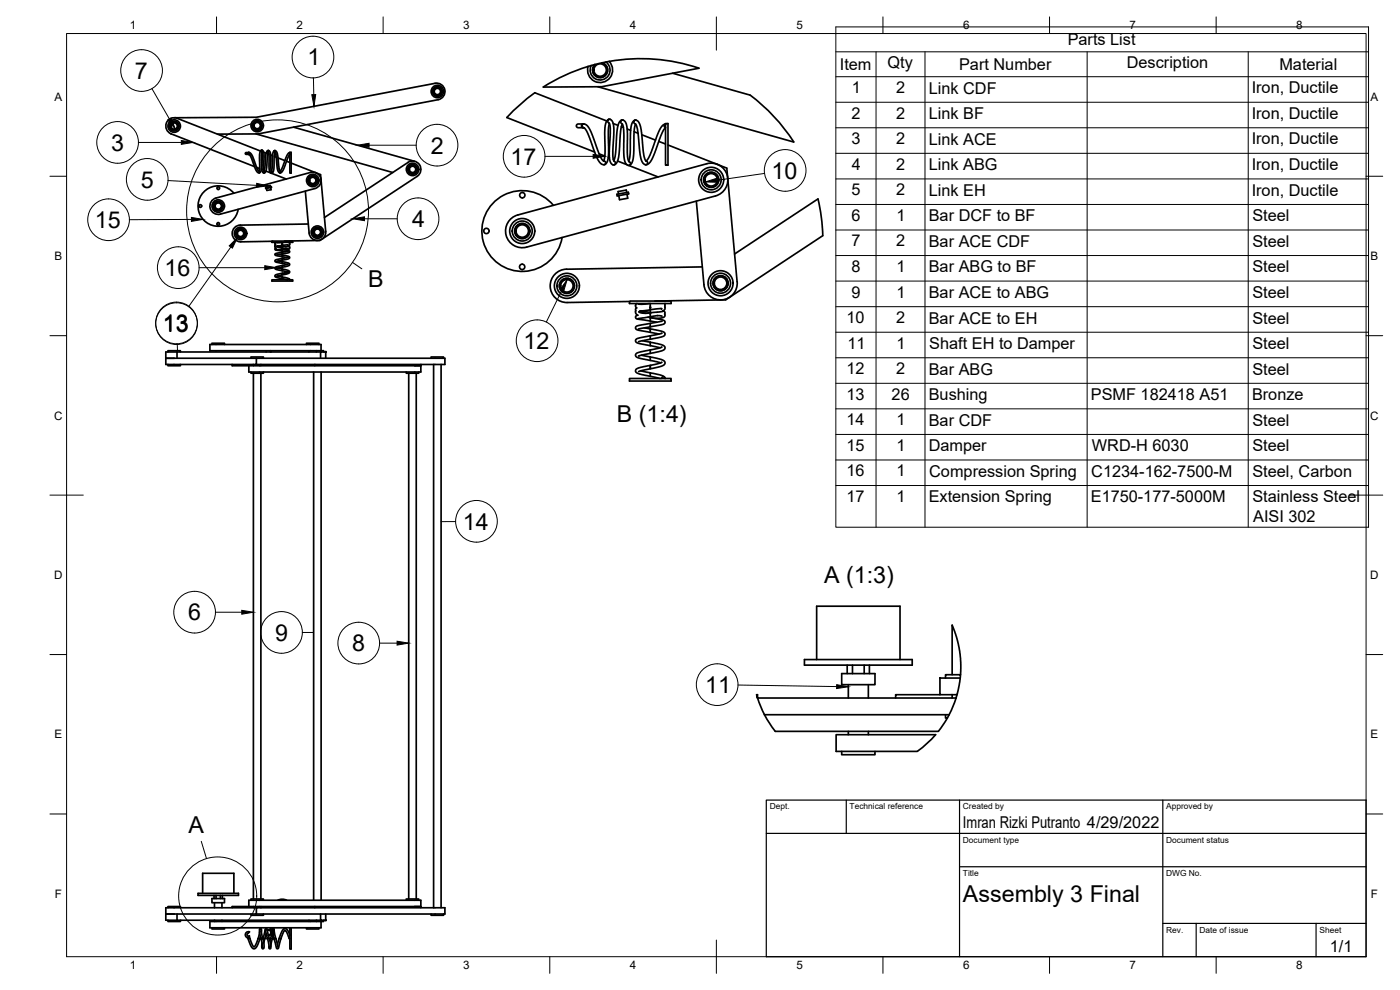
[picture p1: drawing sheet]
<svg xmlns="http://www.w3.org/2000/svg" width="420mm" height="297mm" viewBox="0 0 420 297" stroke-linecap="round" stroke-linejoin="round" font-family="sans-serif">
<!-- layer: Visible -->
<g fill="none" stroke="#000" stroke-width=".51">
<path d="M178.5 19.4l-2 .5M180.7 18.8l-2.2 .6M180.7 18.9a2.25 2.25 0 0 1 1.4 3.1 2.25 2.25 0 0 1-3.3 .8 2.25 2.25 0 0 1-.3-3.4M181.9 18.6a3 3 0 0 1 .7 4.1 3 3 0 0 1-4 .9 3 3 0 0 1-1.2-3.9M181.9 18.6l-1.2 .2M182.8 18.4l-.9 .2M182.8 18.4a54.6 54.6 0 0 1 27 2.1l-29.2 5.5-17.6 .1a53.8 53.8 0 0 1 13.5-6.2M182.8 18.4a3.8 3.8 0 0 1-1.8 6.3 3.8 3.8 0 0 1-4.5-4.7M52.2 35.3l24.7-.1 53.7-10.2a2.51 2.51 0 0 1 2.9 2 2.51 2.51 0 0 1-2 2.9l-54.1 10.3h-12.1M88.1 38.1l36.4 10.3M160.5 27.8l-4 3.2-4.4 4.3 26.4 10.3M160.5 27.8l21.6 8.5"/>
<path d="M173.1 37.4l2.2-.2 .6 .3 .7 .7 1.1 2.2 2.5 6.7 .5 .8 1 .7-.1 .7h-1l-1.1-1.3-3-7.8-.8-1.4-.5-.5-2-.1-.2-.4zM175 37.2a.58 .58 0 0 0-.5 .6 .58 .58 0 0 0 .5 .5M175.2 37.2a.56 .56 0 0 0-.6 .6 .56 .56 0 0 0 .6 .5M175.2 38.3h.1M175.2 37.2h.1M179.4 26l58.8 16.6a54.6 54.6 0 0 0-13.1-14.1M182.5 35.9l.5-.1 .6 .4 .5 1.5-.2 9 .3 1.5 .5 .7-.1 .4-.4 .2-.7-.4-.6-1.5 .3-9-.3-1.5-.5-.6zM182.7 35.8l-.7 .6-.4 1.6v7.8l-.1 1.5-.4 1M182.9 37.1l-.3 2.1-.1 8.1-.4 1.5-.7 .6M183.2 35.8h-.6l-.2 .5M184 37.1l1.5 .5M186.4 36.1l.6-.1 .5 .3 .6 1.6 .2 9 .3 1.3 .6 .8-.1 .4-.4 .2-.8-.4-.5-1.3-.2-2.8v-5.9l-.3-1.6-.6-.9z"/>
<path d="M186.5 38l.6 .3M186.6 36l-.8 .8-.5 1.4-.6 7.8-.5 2.2M186.8 37.3l-.6 2-.5 7.8-.6 1.7-.8 .7M187.1 36.1h-.6l-.2 .4M188.2 38.7l1.1 .4M190.3 39.5l1.2 .5M190.4 36.1l.4-.1 .7 .4 .7 1.6 1 8.4 .4 1.5 .8 .9-.4 .6-1-.4-.7-1.4-1-8.8-.3-1.2-.8-.8zM190.6 36.1l-.8 .6-.4 1.5-.3 8.1-.4 2.1M190.8 37.3l-.5 2-.3 8.3-.5 1.5-.7 .5M190.9 36.1h-.5l-.2 .5M199.7 38.4l-.6 .7-.7 1.5-2.7 7.1-.9 1.3-1 .4M199.7 37.1h.8v12.5h-.8z"/>
<path d="M199.7 38.3l-.4-.5 .4-.6-.8 .4-.7 .9-3.2 8.1-1.1 1.7M201.9 22l23.1 6.5M51.3 40.1l25.1 9.9M51.3 40.1a2.51 2.51 0 0 1-1.4-3.2 2.51 2.51 0 0 1 3.2-1.4l25.1 9.8M51.3 40.1l.1 .1M70.2 58a6.1 6.1 0 0 0-9.6 .2 6.1 6.1 0 0 0 2.5 9.2 6.1 6.1 0 0 0 8.4-4.6M73.7 45.9l1.2-.1 .6 .6 1.6 4.1 .4 .6 .5 .4-.1 .3-.6-.1-.5-.7-1.8-4.4-.3-.3h-1zM74.6 45.7l-.2 .3 .2 .3M74.7 46.3h.1M74.7 45.7h.1M74.7 45.7l-.3 .3 .3 .3M76.8 40.2l41.1 11.6"/>
<path d="M77 50.2l.9 .4M78.4 50.8h.2M78.4 45.1l.6 .2 .2 .6-.1 4.8 .4 .9-.2 .3-.4-.2-.3-.6 .1-4.7-.4-1zM78.5 45.1l-.4 .4-.2 .7v3.9l-.2 1.2M78.6 45.7l-.2 5-.2 .8-.3 .4M78.7 45.1l-.4 .2M79.1 45.7l.8 .3M79.2 51.1h.1M79.7 56.3l1.7-.3 .1 .2-1.7 .4zM79.8 51.3l1.4 .6M80.3 45.3l.3-.1 .3 .2 .3 .8 .1 4.2 .1 .8 .3 .4-.2 .4-.4-.3-.3-.8-.1-4.2zM80.4 46.2l.3 .1"/>
<path d="M80.5 45.2l-.4 .3-.3 .8-.3 3.9-.3 1.1M80.5 45.8l-.3 1.1-.2 3.8-.3 .8-.4 .4M80.7 45.2l-.4 .2M81.2 56.1l-.1-.4-1.2 .2v.4M81.2 56.3l.1 .6-1.2 .2-.1-.6M81.2 46.5l.6 .2M81.5 52l4.4 1.7M82.3 46.9l.6 .3M82.3 45.3h.5l.4 .7 .6 4.6 .5 1-.2 .3-.4-.2-.4-.8-.5-4.3-.6-1.1zM82.4 45.2l-.4 .4-.2 .7-.1 3.9-.2 1.1M82.5 45.8l-.2 .9-.1 4.2-.3 .8-.3 .3M82.6 45.2l-.4 .3"/>
<path d="M83.4 47.4l2.1 .8M86 48.4l1 .4M87 45.8l-.9 .9-1.2 3.3-.8 1.3M87 46.3l-.7 1.3-1.4 3.6-.9 .7M87 45.7h.4v6.3h-.4zM87 45.8l-.2 .2 .2 .3M87.4 48.9l8.8 3.5 1.6 17a2.51 2.51 0 0 1-2.3 2.8 2.51 2.51 0 0 1-2.7-2.3M91.6 57.3l1.2 12.6M93.2 51.7a2.51 2.51 0 0 1 3.1 1.8 2.51 2.51 0 0 1-1.8 3.1l-28.4 7.6a2.51 2.51 0 0 1-3-1.7 2.51 2.51 0 0 1 1.7-3.1l28.4-7.7M122.4 48.8l-25 16.5M122.4 48.7a2.51 2.51 0 0 1 3.5 .7 2.51 2.51 0 0 1-.7 3.5M125.2 52.9l-29.2 19.2-10.6 .2"/>
<path d="M179.8 46.2l1.7 .6M182.5 47.2l.4 .2M184.1 47.8l.2 .1M185.1 58.3l3.4-.6 .2 .5-3.5 .6zM185.3 48.3l2.8 1.1M188.1 57.8l-.1-.8-2.5 .5 .1 .7M188.2 58.3l.2 1.2-2.5 .4-.2-1.2M188.7 49.6l8.8 3.5M192.6 40.4l4.1 1.6M197.7 42.4l2 .8M200.5 43.5l17.6 6.9 3.1 34.1M214.7 58.8l-56.7 15.3a5 5 0 0 1-6.1-3.5 5 5 0 0 1 3.5-6.1"/>
<path d="M214.7 58.8a5 5 0 0 0 3.6-6.2 5 5 0 0 0-6.2-3.5l-56.7 15.4M245.5 59.7l-25 16.5M245.5 59.7l.9 5 .5 6-29.1 19.3-21.3 .3M72.1 67.5a2.51 2.51 0 0 0-2.4 2.6 2.51 2.51 0 0 0 2.5 2.4l9.5-.1M81.7 72.3h6.1v.4h-6.2v-.3M82.7 72.7l-.2 .2 .2 .5-.2 .7 .3 .4-.3 .1 .1 .4 2.1 .3M83.2 73.9l1.5 .1M83.2 73.9l.9 .3M83.3 73.8l-.3 .2 1.7 .1M83.5 78.3l1.2 .2M83.8 76.4l.9 .1M84.4 74.7l.2 .1"/>
<path d="M84.6 72.7l-1.7 .1M84.7 72.7v.9l-1.6 .2M84.7 79.7v.5M84.7 79.7l-1.5 .3-.7 .4 .4 .4 1.8 .4M84.7 78.5v.5M84.7 78.5l1.8 .4 .4 .4-.4 .5-1.8 .4M84.7 79l1.5 .3M84.7 77.5v.6M84.7 78.1l-1.7 .3M84.7 77.5l-1.8 .4-.4 .3 .3 .4 1.9 .4M84.7 74.1v.6M84.7 74.7v.6"/>
<path d="M84.7 74.7l-1.8 .3M84.7 75.7v.5M84.7 75.3l1 .2M84.7 73.6v.1M84.7 73.7v.3M84.7 74l.2 .1M84.7 76.5v.5M84.7 76.5l1.7 .4 .5 .3-.3 .5-1.9 .4M84.7 77l1.3 .3M84.7 76.2l-1.8 .3M84.7 75.7l-2.2 .6 .3 .4 1.9 .3M84.7 72.7h.1"/>
<path d="M84.9 74.9l1.8 .3 .2 .4-.4 .3-1.8 .3M85.8 74.5l.7 .1M85.8 74.5l-1.1 .2M86.3 73.5h.1M86.4 73.5l-1.7 .1M86.5 79.2l-1.8 .5M86.5 77.1l-1.8 .4M86.5 75.3l-1.8 .4M86.6 73.9l-1.9 .2M86.9 72.7v.8l-.3 .3 .3 .2v.7l-.6 .2h-1.4M92.5 67.2l-20.4 .3M166.1 61.6a12.1 12.1 0 0 0-19.1 .5 12.1 12.1 0 0 0 5 18.4 12.1 12.1 0 0 0 16.7-9.2"/>
<path d="M209 60.4l2.3 25a5 5 0 0 0 5.4 4.6 5 5 0 0 0 4.5-5.5M81.6 84h6.2v.3h-6.2zM83 82.9l1.7-.4v-.5l-1.5 .3-.7 .4 .3 .5 1.9 .4M83.3 82.8l1.4 .3M83.4 80.5l1.3 .2M84.7 80.7v.5M84.7 80.2l-1.7 .4M84.7 83.1l1.8 .4 .5 .4-.3-.2-.3 .2M84.7 83.1v.5M84.7 83.6l1.5 .4M84.7 80.7l1.8 .5 .4 .3-.3 .5-1.9 .5v-.5l1.7-.5M84.7 81.2l1.6 .4"/>
<path d="M170 80.8a5 5 0 0 0-4.9 5 5 5 0 0 0 5.1 5M189.2 90.3h12.2v.8h-12.5v-.6M189.2 90.5l-19 .3M190.7 93.5l.2 .6 .5 .5-.6 .3 .2 .7 4.2 .7M190.7 91.7l.4 .7M191.1 92.4l-.4 .3v.8M191.2 91.1l-.3 .2-.2 .4M192.4 93.3l-.7 .3 1.4 .4 2.1-.1M192.5 93.4l2.7 .4M192.6 93.4l-.5 .1 1.7 .5M193.4 98.4l1.8 .3M194.5 95.2l.5 .1"/>
<path d="M194.9 91.1l-3.4 .1M195.2 91.1v1.8l-3.2 .4M195.2 93.9v1.1M195.2 95v1.3M195.2 95l-3.7 .6M195.2 97v1.1M195.2 96.3l1.9 .4M195.2 93.8h.3M195.2 98.7v1M195.2 98.7l3.3 .7 .8 .3 .3 .4-.1 .5-.6 .4-3.7 .8M195.2 99.7l2.6 .5M195.2 98.1l-3.6 .6"/>
<path d="M195.2 97l-3.7 .7-.8 .5 .1 .5 .6 .3 3.8 .7M195.4 95.3l3.7 .8 .4 .2 .1 .5-.6 .5-3.8 .8M197.3 94.7l1.4 .2M197.4 94.7l-2.2 .3M198.4 92.6l.2 .1M198.4 92.6l-2 .2a.99 .99 0 0 0-1.2 .4v.6M198.7 100l-3.5 .8M198.7 96.3l-3.5 .7M198.9 93.4l-3.7 .5M198.9 93.3l.6 .2v.7M199.5 94.2v.7l-.8 .5h-3.1M199.6 91.1v1.6l-.7 .6"/>
<path d="M210.8 80.1l-40.8 .7M49.8 107.5h27.1M50.4 105.6v-.4h3.7v.4M50.4 109.4v.3h3.7v-.3M53.1 105.6h-3.3v3.8h27.1v-1.9h56.6v1.9h-56.6M63 103.4h33.4v1.8h-33.4zM63.6 103.4v-.4h3.8v.4M69.7 109.4v.3h5M74.7 109.7h51.6M75.3 107.5v-.4h3.8v.4M75.3 111.6v.4h3.8v-.4M76.1 109.4v.3"/>
<path d="M76.1 112v157.7M78.3 109.4v.3M78.3 112v157.7M79.9 105.2v.4M81.1 105.2v.4M81.3 105.2v.4M92 103.4v-.4h3.7v.4M92.7 105.2v.4M94.1 111.6v158.5M94.5 109.4v.3M95 105.2v.4M96.2 107.5v-1.9h1.5v1.9"/>
<path d="M96.2 105.6h-43.1v1.9M96.4 105.2h.7v.4M96.4 111.6v158.5M121.9 111.6v.4h3.8v-.4M122.7 112v157.7M124.9 112v157.7M126.3 109.4v2.2h-51.6v-1.9M129.4 107.5v-.4h3.7v.4M130.1 109.4v163M132.4 109.4v163M188.9 113.6h12.5v.7h-12.5zM191.7 111.5l3.5-.8v-.6a.26 .26 0 0 0-.1-.4 .26 .26 0 0 0-.3 0l-3.3 .8-.6 .3-.2 .6 1 .7 3.5 .8"/>
<path d="M192.3 111.3l2.9 .6M192.5 106.6l2.7 .5M192.8 102.2l2.4 .5M195.2 105v1M195.2 107.1v1M195.2 106l-3.6 .8M195.2 105l-3.4 .7-.8 .3-.3 .4 .1 .5 .6 .4 3.8 .8M195.2 102.7v1M195.2 102.7l3.5 .8 .7 .4 .2 .3-.2 .6-.7 .4-3.5 .8M195.2 103.7l2.9 .7M195.2 100.8v1M195.2 101.8l-3.6 .7"/>
<path d="M195.2 100.8l-3.7 .7-.8 .6 .1 .5 .5 .3 3.9 .8M195.2 111.9l3.6 .8 .7 .5 .1 .4a.52 .52 0 0 0-.5-.6 .52 .52 0 0 0-.5 .6M195.2 111.9v1M195.2 112.9l3 .7M195.2 107.1l3.4 .8 .7 .4 .3 .4-.1 .5-.7 .6-3.6 .9v-1.1l3.4-.9M195.2 108.1l3.1 .8M198.6 104.1l-3.4 .9M241.4 197.9h32.4v1.7h-32.4zM245.1 197.9v-16h25v16M254.3 199.6v2.5M255.8 199.6v2.5M259.4 199.6v2.5"/>
<path d="M260.9 199.6v2.5M227.1 208.4h.2v1zM229.4 214.4l3.3 5M229.4 214.4h55.4l-.3 .7a.47 .47 0 0 1-.7 .3v-1M232.6 219.4h49M252.6 202.1h10v3.3h-10zM254.6 205.4v4M254.6 219.4v1M260.6 205.4v4M260.6 219.4v1M282.1 203.4h6.1l-1 5h-5.1zM282.1 208.4h-13.3v1"/>
<path d="M283.8 203.4v-1h4.5l-.1 1M284.3 215.4l-2.7 4M285.7 202.4v-14.8l1.4 3.5 .7 3.2 .5 4.4v3.7M285.7 208.4v1M286.9 209.4h-59.5l2 5M286.9 209.4l-2 5M287.2 208.4l-.3 1M252.6 225.5v.9h10v-.9M280.8 220.4h-29.9v5.1h24.4M280.8 220.4l-2.9 3-2.6 2M49.8 274.2h27.1v-1.8h56.6v1.8h-56.6M50.4 276.1v.4h3.7v-.4"/>
<path d="M50.4 272.4v-.4h3.7v.4M53.1 274.2v1.9h43.1M59.4 268h12.2v.7h-12.2zM60.8 268v-6h9.4v6M63 276.5h33.4v1.9h-33.4zM63.6 278.4v.3h3.8v-.3M63.6 269.6h3.8v1.3h-3.8zM64.2 268.7v.9M64.4 270.9v1.5M64.4 276.1v.4M64.8 268.7v.9M66.1 268.7v.9"/>
<path d="M66.6 270.9v1.5M66.6 276.1v.4M66.7 268.7v.9M74.7 272h51.6M74.7 272v-1.9h51.6v2.3M74.7 272h-5v.4M75.3 274.2v.4h3.8v-.4M75.3 270.1v-.4h3.8v.4M76.1 272v.4M76.9 272.4h-27.1v3.7h3.3M77.9 279.6l-.4 2M78.3 272v.4"/>
<path d="M78.4 278.9l.5 2.7M78.4 279.6v-.8l-.3-.2-.2 .6 .3 2 .1 .4h.6M79.7 279l.6 2.6M79.9 278.4v.2M80.2 279.1a.74 .74 0 0 1 1.1 .6 .74 .74 0 0 1-.8 .8h.1M80.3 279h-.1M80.6 279l-.4 .2M80.9 279a.88 .88 0 0 1 .5 1 .88 .88 0 0 1-.8 .7M80.9 279a.88 .88 0 0 1 .6 1 .88 .88 0 0 1-.9 .7M81.1 278.4v.6h-.9M81.3 278.4v.6h-.2M81.7 278.8l-.5 2.8"/>
<path d="M82.3 278.8l.5 2.8M83.4 270.1l1.3-.3 1.4 .3M87 278.5h.4v6.2h-.4zM92 278.4v.3h3.7v-.3M92.7 276.1v.4M94.5 272v.4M95 276.1v.4M96.2 274.2v1.9h1.5v-1.9M97.1 276.1v.4h-.7M121.9 270.1v-.4h3.8v.4M129.4 274.2v.4h3.7v-.4M74.4 281.4v.2"/>
<path d="M74.4 281.6h.6M74.4 281.6l1 2.4 .8 .7 .4-.1 .5-.6 .9-2.4M74.8 280.8l-.4 .6M74.8 280.8l.2 .8M74.8 280.8a.48 .48 0 0 1-.6-.3 .48 .48 0 0 1 .4-.6l.2-.2a.59 .59 0 0 0-.6-.2 .59 .59 0 0 0-.4 .5v1l.6 .4M75 281.6l1.2 2.5 .4-.4 .9-2.1M77.5 281.6h.5M78.2 281.1l-.2 .5M78.3 281.6l.4 2.7M78.9 281.6l.3 2v.8l-.2 .3-.4-.4v-1.4M78.9 281.6h.6M78.9 281.6l.7-2.8 .2-.2 .4 .2 .6 2.8"/>
<path d="M78.9 281.6v.1M79.5 281.6l-.3 1.3M79.9 280.3v.1M79.9 280.1l-.4 1.5M80.3 281.6h.5M80.3 281.6l.5 2.7M80.6 280.7h.1M80.8 281.6l.5 2.1-.2 1-.3-.2v-.6M81.2 281.6h.5M81.2 281.6l-.2 .7M81.7 281.6l.5-2.1 .1-.7-.2-.2h-.3l-.1 .5 .5 2.5M81.7 281.6l-.4 2.3"/>
<path d="M82.2 281.6h.6M82.2 281.6l.8 2.8 .2 .3 .4-.4 .7-2.7M82.8 281.6l.7 2.6M83.8 281.6l-.5 1.8M84.3 281.6h.1M84.3 281.6l.7-1.8 .5-.7 .5 .5 .8 2h.2M87 280.6l-.7-1.6-.5-.4h-.5l-.7 .8-.8 2.2h.5"/>
<circle cx="52.3" cy="37.8" r="1.87"/>
<circle cx="52.3" cy="37.8" r="1.13"/>
<circle cx="52.3" cy="37.8" r=".94"/>
<circle cx="52.3" cy="37.8" r="1.49"/>
<circle cx="77.2" cy="37.7" r="1.87"/>
<circle cx="77.2" cy="37.7" r="1.13"/>
<circle cx="77.2" cy="37.7" r=".94"/>
<circle cx="77.2" cy="37.7" r="1.49"/>
<circle cx="131.3" cy="27.4" r="1.87"/>
<circle cx="131.3" cy="27.4" r="1.13"/>
<circle cx="131.3" cy="27.4" r=".94"/>
<circle cx="131.3" cy="27.4" r="1.49"/>
<circle cx="180.1" cy="21" r="1.87"/>
<circle cx="65.5" cy="56.5" r=".41"/>
<circle cx="93.9" cy="54.1" r="1.87"/>
<circle cx="93.9" cy="54.1" r="1.13"/>
<circle cx="93.9" cy="54.1" r=".94"/>
<circle cx="93.9" cy="54.1" r="1.49"/>
<circle cx="123.8" cy="50.8" r="1.87"/>
<circle cx="123.8" cy="50.8" r="1.13"/>
<circle cx="123.8" cy="50.8" r=".94"/>
<circle cx="123.8" cy="50.8" r="1.49"/>
<circle cx="156.7" cy="58.6" r=".8"/>
<circle cx="213.4" cy="53.9" r="3.8"/>
<circle cx="213.4" cy="54" r="2.25"/>
<circle cx="213.4" cy="54" r="1.87"/>
<circle cx="213.4" cy="54" r="3"/>
<circle cx="60.1" cy="61.8" r=".41"/>
<circle cx="65.5" cy="67.2" r=".41"/>
<circle cx="65.5" cy="61.8" r="1.87"/>
<circle cx="65.5" cy="61.8" r="1.13"/>
<circle cx="65.5" cy="61.8" r=".94"/>
<circle cx="65.5" cy="61.8" r="1.49"/>
<circle cx="72.2" cy="70" r="1.87"/>
<circle cx="72.2" cy="70" r="1.13"/>
<circle cx="72.2" cy="70" r=".94"/>
<circle cx="72.2" cy="70" r="1.49"/>
<circle cx="95.3" cy="69.7" r="1.87"/>
<circle cx="95.3" cy="69.7" r="1.13"/>
<circle cx="95.3" cy="69.7" r=".94"/>
<circle cx="95.3" cy="69.7" r="1.49"/>
<circle cx="146" cy="69.3" r=".8"/>
<circle cx="156.7" cy="69.3" r="3.8"/>
<circle cx="156.7" cy="69.3" r="2.25"/>
<circle cx="156.7" cy="69.3" r="1.87"/>
<circle cx="156.7" cy="69.3" r="3"/>
<circle cx="156.7" cy="80.1" r=".8"/>
<circle cx="170.1" cy="85.8" r="3.8"/>
<circle cx="170.1" cy="85.8" r="2.25"/>
<circle cx="170.1" cy="85.8" r="1.87"/>
<circle cx="170.1" cy="85.8" r="3"/>
<circle cx="216.2" cy="85" r="3.8"/>
<circle cx="216.2" cy="85" r="2.25"/>
<circle cx="216.2" cy="85" r="1.87"/>
<circle cx="216.2" cy="85" r="3"/>
</g>
<g fill="#000" stroke="#000" stroke-width=".3">
<circle cx="84.7" cy="73.3" r=".24"/>
<circle cx="195.2" cy="92.3" r=".24"/>
<circle cx="97.7" cy="105.6" r=".24"/>
<circle cx="97.7" cy="276.1" r=".24"/>
<circle cx="78.3" cy="281.6" r=".24"/>
<circle cx="80.3" cy="281.6" r=".24"/>
<circle cx="82.2" cy="281.6" r=".24"/>
</g>
<!-- layer: Border -->
<g fill="none" stroke="#000" stroke-width=".3">
<path d="M20 10.1h390v276.9h-390zM65 5.1v5M115 5.1v5M165 5.1v5M215 5.1v10M265 5.1v5M315 5.1v5M365 5.1v5M15 52.9h5M410 52.9h5M15 100.7h5M410 100.7h5"/>
<path d="M15 148.6h10M405 148.6h10M15 196.4h5M410 196.4h5M15 244.2h5M410 244.2h5M65 287v5M115 287v5M165 287v5M215 282.1v9.9M265 287v5M315 287v5"/>
<path d="M365 287v5"/>
</g>
<!-- layer: TitleBlock -->
<path d="M230 240.1h180v46.9h-180zM230 250h180M254 240.1v9.9M288 240.1v46.9M349 240.1v46.9M288 260.1h122M349 277.1h61M359 277.1v9.9M395 277.1v9.9" fill="none" stroke="#000" stroke-width=".36"/>
<!-- layer: Annotations -->
<g fill="none" stroke="#000" stroke-width=".3">
<path d="M105.8 78.7l2.8 2M60.4 252.4l1.6 5.2"/>
<circle cx="83.3" cy="63.3" r="27.3"/>
<circle cx="65.3" cy="268.8" r="11.7"/>
</g>
<!-- layer: BOM -->
<g fill="none" stroke="#000" stroke-width=".3">
<path d="M250.8 8.1h159.9v150.1h-159.9zM250.8 15.5h159.9M262.9 15.5v142.7M277.6 15.5v142.7M326.3 15.5v142.7M374.6 15.5v142.7M45.6 26.6l5.2 9.1M94.1 23.4l.1 5M250.8 23h159.9M250.8 30.7h159.9M250.8 38.3h159.9M41.5 42.7h12.9"/>
<path d="M50.4 54.2l26.6 1.4M110.8 43.6h14.1M163.6 46.9h14.4M229.4 52l-14.3 2.1M250.8 46h159.9M250.8 53.7h159.9M57.4 65.8l-18.6 .1M69.3 74.1l-12.7 17.9M109.4 65.6h9.8M250.8 61.3h159.9M250.8 69h159.9M250.8 76.7h159.9"/>
<path d="M59.8 80.3h19.7M168.7 87l-4.7 9.6M250.8 84.3h159.9M250.8 92h159.9M250.8 99.7h159.9M53.2 103.2l.1 2M250.8 107.3h159.9M250.8 115h159.9M250.8 122.7h159.9M250.8 130.4h159.9M250.8 138h159.9M136.7 156.5h-4.3"/>
<path d="M250.8 145.7h159.9M64.6 183.7h8M90.7 189.8h3.4M113.9 193h5.3M221.5 205.5l29.6 .5"/>
<circle cx="93.9" cy="17.1" r="6.3"/>
<circle cx="42.5" cy="21.2" r="6.3"/>
<circle cx="35.3" cy="42.7" r="6.3"/>
<circle cx="44.2" cy="53.8" r="6.3"/>
<circle cx="131.2" cy="43.6" r="6.3"/>
<circle cx="157.3" cy="46.9" r="6.3"/>
<circle cx="235.6" cy="51.1" r="6.3"/>
<circle cx="32.6" cy="65.9" r="6.3"/>
<circle cx="125.5" cy="65.6" r="6.3"/>
<circle cx="53" cy="96.9" r="6.3"/>
<circle cx="53" cy="97.1" r="6.3"/>
<circle cx="53.5" cy="80.3" r="6.3"/>
<circle cx="161.2" cy="102.2" r="6.3"/>
<circle cx="143" cy="156.4" r="6.3"/>
<circle cx="58.4" cy="183.7" r="6.3"/>
<circle cx="84.5" cy="189.8" r="6.3"/>
<circle cx="107.7" cy="193" r="6.3"/>
<circle cx="215.2" cy="205.4" r="6.3"/>
</g>
<g fill="#000" stroke="#000" stroke-width=".3">
<path d="M50.3 36l1.1-.6 1.2 3.3zM93.6 28.4h1.1l-.5 3.5zM54.4 42.1l3.5 .6-3.5 .6zM77 55l3.5 .8-3.5 .4zM107.3 43.6l3.5-.6v1.2zM178 46.3l3.5 .6-3.5 .6zM211.6 54.6l3.4-1.1 .2 1.2zM57.4 65.2l3.5 .6-3.5 .6zM71.3 71.3l-1.6 3.2-.9-.7zM79.5 79.7l3.5 .6-3.5 .6zM105.9 65.6l3.5-.5v1.1zM170.2 83.9l-1 3.4-1.1-.5z"/>
<path d="M72.6 183.1l3.5 .6-3.5 .6zM119.2 192.4l3.5 .6-3.5 .6zM251.1 205.4l3.5 .7-3.5 .5z"/>
</g>
<g font-size="7">
<text x="40.5" y="23.7">7</text>
<text x="92.2" y="19.6">1</text>
<text x="33.4" y="45.2">3</text>
<text x="129.3" y="46.1">2</text>
<text x="153.2" y="49.4">17</text>
<text x="231.5" y="53.6">10</text>
<text x="42.2" y="56.3">5</text>
<text x="28.4" y="68.4">15</text>
<text x="123.7" y="68.1">4</text>
<text x="49.4" y="82.8">16</text>
<text x="110.5" y="86.1">B</text>
<text x="48.9" y="99.4">13</text>
<text x="157.1" y="104.8">12</text>
<text x="185.1" y="126.6">B (1:4)</text>
<text x="138.9" y="158.9">14</text>
<text x="247.3" y="174.9">A (1:3)</text>
<text x="56.5" y="186.2">6</text>
<text x="82.5" y="192.2">9</text>
<text x="105.7" y="195.4">8</text>
<text x="211.6" y="207.9">11</text>
<text x="56.6" y="249.9">A</text>
<text x="289" y="270.6">Assembly 3 Final</text>
</g>
<g font-size="4.9">
<text x="320.4" y="13.5">Parts List</text>
<text x="252.1" y="21">Item</text>
<text x="266.4" y="20.5">Qty</text>
<text x="287.8" y="21">Part Number</text>
<text x="338.2" y="20.5">Description</text>
<text x="384" y="21">Material</text>
<text x="255.7" y="27.9">1</text>
<text x="269" y="27.9">2</text>
<text x="278.7" y="28.1">Link CDF</text>
<text x="375.6" y="28">Iron, Ductile</text>
<text x="255.6" y="35.6">2</text>
<text x="269" y="35.6">2</text>
<text x="278.7" y="35.7">Link BF</text>
<text x="375.6" y="35.7">Iron, Ductile</text>
<text x="255.5" y="43.3">3</text>
<text x="269" y="43.3">2</text>
<text x="278.7" y="43.4">Link ACE</text>
<text x="375.6" y="43.3">Iron, Ductile</text>
<text x="255.6" y="50.9">4</text>
<text x="269" y="50.9">2</text>
<text x="278.7" y="51.1">Link ABG</text>
<text x="375.6" y="51">Iron, Ductile</text>
<text x="255.5" y="58.6">5</text>
<text x="269" y="58.6">2</text>
<text x="278.7" y="58.7">Link EH</text>
<text x="375.6" y="58.7">Iron, Ductile</text>
<text x="255.5" y="66.3">6</text>
<text x="269.1" y="66.3">1</text>
<text x="278.7" y="66.4">Bar DCF to BF</text>
<text x="375.9" y="66.4">Steel</text>
<text x="255.5" y="73.9">7</text>
<text x="269" y="73.9">2</text>
<text x="278.7" y="74.1">Bar ACE CDF</text>
<text x="375.9" y="74.1">Steel</text>
<text x="255.5" y="81.6">8</text>
<text x="269.1" y="81.6">1</text>
<text x="278.7" y="81.7">Bar ABG to BF</text>
<text x="375.9" y="81.7">Steel</text>
<text x="255.5" y="89.3">9</text>
<text x="269.1" y="89.3">1</text>
<text x="278.7" y="89.4">Bar ACE to ABG</text>
<text x="375.9" y="89.4">Steel</text>
<text x="254" y="96.9">10</text>
<text x="269" y="96.9">2</text>
<text x="278.7" y="97.1">Bar ACE to EH</text>
<text x="375.9" y="97.1">Steel</text>
<text x="254.3" y="104.6">11</text>
<text x="269.1" y="104.6">1</text>
<text x="278.9" y="104.7">Shaft EH to Damper</text>
<text x="375.9" y="104.7">Steel</text>
<text x="254" y="112.3">12</text>
<text x="269" y="112.3">2</text>
<text x="278.7" y="112.4">Bar ABG</text>
<text x="375.9" y="112.4">Steel</text>
<text x="254" y="119.9">13</text>
<text x="267.6" y="119.9">26</text>
<text x="278.7" y="120">Bushing</text>
<text x="327.4" y="120.1">PSMF 182418 A51</text>
<text x="375.8" y="120">Bronze</text>
<text x="254" y="127.6">14</text>
<text x="269.1" y="127.6">1</text>
<text x="278.7" y="127.7">Bar CDF</text>
<text x="375.9" y="127.7">Steel</text>
<text x="254" y="135.3">15</text>
<text x="269.1" y="135.3">1</text>
<text x="278.7" y="135.3">Damper</text>
<text x="327.7" y="135.3">WRD-H 6030</text>
<text x="375.9" y="135.4">Steel</text>
<text x="254" y="142.9">16</text>
<text x="269.1" y="142.9">1</text>
<text x="278.9" y="143.1">Compression Spring</text>
<text x="327.5" y="143.1">C1234-162-7500-M</text>
<text x="375.9" y="143.1">Steel, Carbon</text>
<text x="254" y="150.6">17</text>
<text x="269.1" y="150.6">1</text>
<text x="278.7" y="150.7">Extension Spring</text>
<text x="327.4" y="150.7">E1750-177-5000M</text>
<text x="375.9" y="150.7">Stainless Steel</text>
<text x="376.1" y="156.6">AISI 302</text>
<text x="289" y="248.5">Imran Rizki Putranto 4/29/2022</text>
<text x="399.1" y="285.7">1/1</text>
</g>
<g font-size="3.5">
<text x="39" y="8.8">1</text>
<text x="89" y="8.8">2</text>
<text x="139" y="8.8">3</text>
<text x="189" y="8.8">4</text>
<text x="239" y="8.8">5</text>
<text x="289" y="8.8">6</text>
<text x="339" y="8.8">7</text>
<text x="389" y="8.8">8</text>
<text x="16.3" y="30.2">A</text>
<text x="411.3" y="30.2">A</text>
<text x="16.3" y="78">B</text>
<text x="411.3" y="78">B</text>
<text x="16.2" y="125.9">C</text>
<text x="411.2" y="125.9">C</text>
<text x="16.2" y="173.7">D</text>
<text x="411.2" y="173.7">D</text>
<text x="16.3" y="221.6">E</text>
<text x="411.3" y="221.6">E</text>
<text x="16.4" y="269.4">F</text>
<text x="411.4" y="269.4">F</text>
<text x="39" y="290.8">1</text>
<text x="89" y="290.8">2</text>
<text x="139" y="290.8">3</text>
<text x="189" y="290.8">4</text>
<text x="239" y="290.8">5</text>
<text x="289" y="290.8">6</text>
<text x="339" y="290.8">7</text>
<text x="389" y="290.8">8</text>
</g>
<g font-size="2.5">
<text x="231" y="242.9">Dept.</text>
<text x="255" y="242.9">Technical reference</text>
<text x="289" y="242.9">Created by</text>
<text x="350" y="242.9">Approved by</text>
<text x="289" y="252.8">Document type</text>
<text x="350" y="252.8">Document status</text>
<text x="289" y="262.9">Title</text>
<text x="350" y="262.9">DWG No.</text>
<text x="350" y="279.9">Rev.</text>
<text x="360" y="279.9">Date of issue</text>
<text x="396" y="279.9">Sheet</text>
</g>
</svg>
